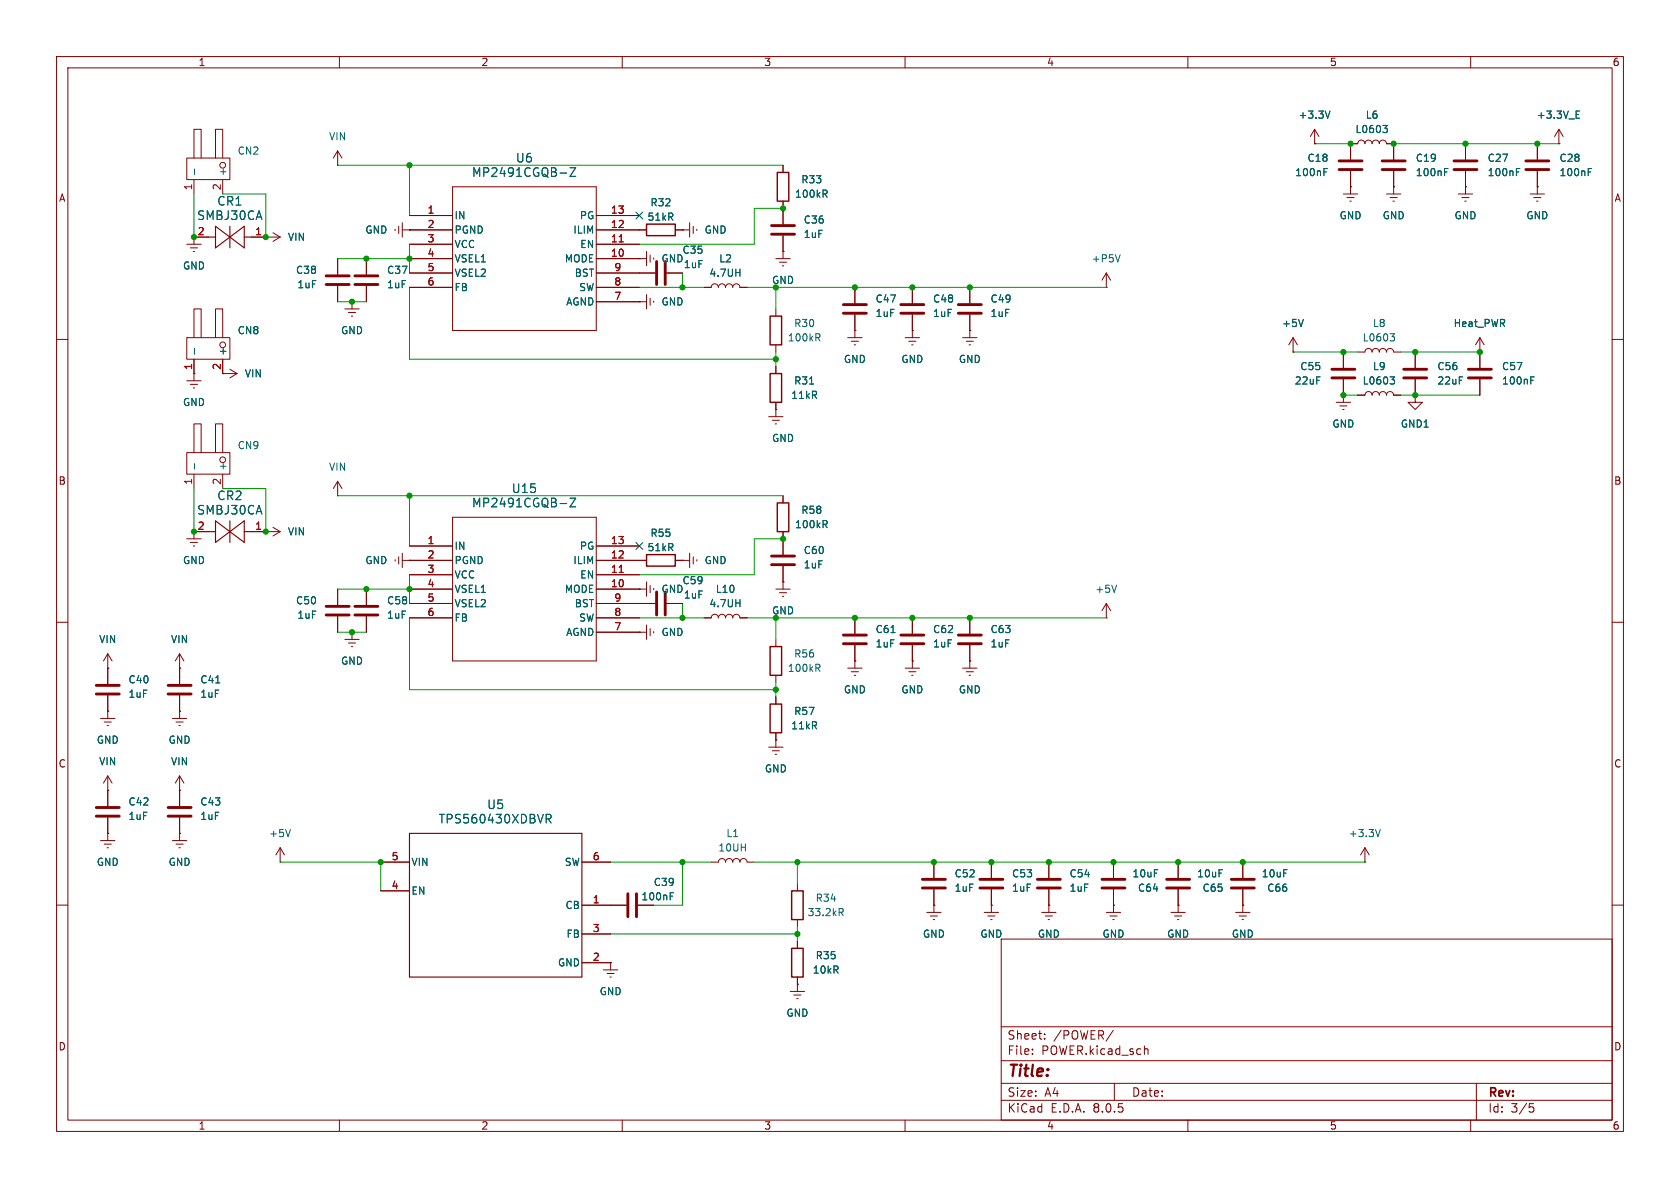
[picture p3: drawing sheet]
<svg xmlns="http://www.w3.org/2000/svg" width="297mm" height="210mm" viewBox="0 0 297 210" stroke-linecap="round" stroke-linejoin="round" font-family="sans-serif">
<g fill="none" stroke="#840000" stroke-width=".18">
<path d="M10 10h277v190h-277zM12 12h273v186h-273zM60 10v2M110 10v2M160 10v2M210 10v2M260 10v2M33 27.9h7.6v3.9h-7.6zM34.3 27.9v-5h1.3v5M34.3 31.8v2.5M38.1 27.9v-5h1.3v5M39.4 31.8v2.5"/>
<path d="M59.7 29.2h.1M59.7 26.7v2.5M59.7 26.7l-.8 1.2M59.7 26.7l.8 1.2M71.1 39.4v2.5M72.4 38.1h7.6M80 33h25.4v25.4h-25.4zM105.4 38.1h7.6M121.9 39.4v2.5M138.4 29.2v1.3M138.4 35.6v4M232.4 25.4h.1"/>
<path d="M232.4 22.9l-.8 1.2M232.4 22.9v2.5M232.4 22.9l.8 1.2M237.5 34.3h2.5M238.1 34.9h1.3M238.6 35.6h.3M238.8 33h.1M238.8 28.2v-2.8h1.2a.64 .64 0 0 1 .7-.6 .64 .64 0 0 1 .6 .6 .64 .64 0 0 1 .6-.6 .64 .64 0 0 1 .7 .6 .64 .64 0 0 1 .6-.6 .64 .64 0 0 1 .6 .6 .64 .64 0 0 1 .7-.6 .64 .64 0 0 1 .6 .6h1.3v2.8M238.8 30.2v4.1M245.1 34.3h2.5M245.7 34.9h1.3M246.3 35.6h.2"/>
<path d="M246.4 33h.1M246.4 30.2v4.1M257.8 34.3h2.5M258.4 34.9h1.3M259 35.6h.2M259.1 33h.1M259.1 25.4v2.8M259.1 30.2v4.1M270.5 34.3h2.5M271.1 34.9h1.3M271.7 35.6h.2M271.8 33h.1"/>
<path d="M271.8 25.4v2.8M271.8 30.2v4.1M275.6 25.4h.1M275.6 22.9l-.8 1.2M275.6 22.9v2.5M275.6 22.9l.8 1.2M10 60h2M33 59.7h7.6v3.8h-7.6zM33 43.2h2.6M33.7 43.8h1.2M34.2 44.5h.2M34.3 59.7v-5.1h1.3v5.1"/>
<path d="M36.8 41.9h-2.5v1.3M38.1 59.7v-5.1h1.3v5.1M44.4 41.9h5.1M47 41.9h.1M48.3 41.1l1.2 .8M49.5 41.9l-1.2 .8M59.7 45.7v2.8M59.7 50.5v2.8M61 54.6h2.5M61.6 55.2h1.3M62.1 55.9h.3M62.2 53.3h.1"/>
<path d="M62.2 53.3v1.3M64.8 45.7v2.8M64.8 50.5v2.8M69.8 40.5v.3M70.5 40v1.3M71.1 40.6h8.9M72.4 40.6h.1M72.4 45.7h7.6M72.4 48.3h7.6M72.4 50.8h7.6M72.4 43.2h7.6M105.4 45.7h8.9"/>
<path d="M105.4 48.3h10.4M105.4 40.6h8.9M105.4 50.8h7.6M105.4 53.3h8.9M105.4 43.2h7.6M113 45.7h.1M113 53.3h.1M114.3 44.5v2.5M114.3 52.1v2.5M114.9 45.1v1.3M114.9 52.7v1.3M115.6 45.6v.2"/>
<path d="M115.6 53.2v.3M117.9 48.3h2.7M119.4 40.6h2.5M120.6 40.6h.1M122.6 40v1.3M123.2 40.5v.3M124.5 50.8h1.2a.64 .64 0 0 1 .7-.6 .64 .64 0 0 1 .6 .6 .64 .64 0 0 1 .6-.6 .64 .64 0 0 1 .7 .6 .64 .64 0 0 1 .6-.6 .64 .64 0 0 1 .6 .6 .64 .64 0 0 1 .7-.6 .64 .64 0 0 1 .6 .6h1.3M137.2 45.7h2.5M137.2 54.6v1.3M137.8 46.4h1.3M138.3 47h.3M138.4 44.5h.1"/>
<path d="M138.4 41.7v4M149.9 59.7h2.5M151.1 58.4h.1M151.1 50.8v2.8M151.1 55.6v4.1M160 59.7h2.6M161.3 58.4h.1M161.3 50.8v2.8M161.3 55.6v4.1M170.2 59.7h2.5M171.4 58.4h.1M171.4 50.8v2.8"/>
<path d="M171.4 55.6v4.1M195.6 50.8h.1M195.6 48.3v2.5M195.6 48.3l-.8 1.2M195.6 48.3l.7 1.2M228.6 59.7l-.8 1.3M228.6 59.7v2.5M228.6 59.7l.8 1.3M261.6 59.7v5.3M261.6 59.7l-.7 1.3M261.6 59.7l.8 1.3M285 60h2"/>
<path d="M33 67.3h2.6M33.7 67.9h1.2M34.2 68.6h.2M34.3 66h.1M34.3 63.5v3.8M39.4 63.5v2.5h2.5M40.6 65.3l1.3 .7M41.9 66l-1.3 .8M135.9 73.7h2.5M136.5 74.3h1.3M137 74.9h.3M137.2 72.4h.1"/>
<path d="M137.2 61v1.2M137.2 64.8v1.2M137.2 71.1v2.6M150.5 60.3h1.3M151 61h.3M160.7 60.3h1.2M161.2 61h.2M170.8 60.3h1.3M171.3 61h.3M228.6 62.2h.1M236.2 71.1h2.6M236.9 71.8h1.2"/>
<path d="M237.4 72.4h.2M237.5 69.9h.1M237.5 62.2v2.8M237.5 67.1v4M240 62.2h1.3a.64 .64 0 0 1 .6-.6 .64 .64 0 0 1 .7 .6 .64 .64 0 0 1 .6-.6 .64 .64 0 0 1 .6 .6 .64 .64 0 0 1 .7-.6 .64 .64 0 0 1 .6 .6 .64 .64 0 0 1 .6-.6 .64 .64 0 0 1 .7 .6h1.2M240 69.9h1.3a.64 .64 0 0 1 .6-.7 .64 .64 0 0 1 .7 .7 .64 .64 0 0 1 .6-.7 .64 .64 0 0 1 .6 .7 .64 .64 0 0 1 .7-.7 .64 .64 0 0 1 .6 .7 .64 .64 0 0 1 .6-.7 .64 .64 0 0 1 .7 .7h1.2M250.2 69.9v1.2h1.3l-1.3 1.3-1.3-1.3h1.3M250.2 69.9h.1M250.2 62.2v2.8M250.2 67.1v2.8M261.6 62.2h.1M261.6 67.1v2.8"/>
<path d="M33 80h7.6v3.8h-7.6zM33 95.3h2.6M33.7 95.9h1.2M34.2 96.5h.2M34.3 80v-5.1h1.3v5.1M34.3 83.8v2.6M36.8 94h-2.5v1.3M38.1 80v-5.1h1.3v5.1M39.4 83.8v2.6M44.4 94h5.1M47 94h.1M48.3 93.2l1.2 .8"/>
<path d="M49.5 94l-1.2 .7M59.7 87.6h.1M59.7 85.1v2.5M59.7 85.1l-.8 1.3M59.7 85.1l.8 1.3M69.8 98.9v.3M70.5 98.4v1.3M71.1 99.1h8.9M71.1 97.8v2.5M72.4 99.1h.1M72.4 96.5h7.6M80 91.4h25.4v25.4h-25.4z"/>
<path d="M105.4 99.1h8.9M105.4 96.5h7.6M119.4 99.1h2.5M120.6 99.1h.1M121.9 97.8v2.5M122.6 98.4v1.3M123.2 98.9v.3M138.4 87.6v1.3M138.4 94v4M10 110h2M19 118.1h.1M19 115.6v5.3"/>
<path d="M19 115.6l-.7 1.2M19 115.6l.8 1.2M31.7 118.1h.1M31.7 115.6v5.3M31.7 115.6l-.7 1.2M31.7 115.6l.8 1.2M59.7 104.1v2.8M59.7 109v2.8M61 113h2.5M61.6 113.7h1.3M62.1 114.3h.3M62.2 111.8h.1"/>
<path d="M62.2 111.8v1.2M64.8 104.1v2.8M64.8 109v2.8M72.4 104.1h7.6M72.4 101.6h7.6M72.4 106.7h7.6M72.4 109.2h7.6M105.4 104.1h8.9M105.4 101.6h7.6M105.4 106.7h10.4M105.4 109.2h7.6M105.4 111.8h8.9"/>
<path d="M113 104.1h.1M113 111.8h.1M114.3 102.9v2.5M114.3 110.5v2.5M114.9 103.5v1.3M114.9 111.1v1.3M115.6 104v.3M115.6 111.6v.3M117.9 106.7h2.7M124.5 109.2h1.2a.64 .64 0 0 1 .7-.6 .64 .64 0 0 1 .6 .6 .64 .64 0 0 1 .6-.6 .64 .64 0 0 1 .7 .6 .64 .64 0 0 1 .6-.6 .64 .64 0 0 1 .6 .6 .64 .64 0 0 1 .7-.6 .64 .64 0 0 1 .6 .6h1.3M137.2 113v1.3M137.2 119.4v1.3"/>
<path d="M137.2 104.1h2.5M137.8 104.8h1.3M138.3 105.4h.3M138.4 102.9h.1M138.4 100.1v4M149.9 118.1h2.5M150.5 118.7h1.3M151 119.4h.3M151.1 116.8h.1M151.1 109.2v2.8M151.1 114v4.1M160 118.1h2.6"/>
<path d="M160.7 118.7h1.2M161.2 119.4h.2M161.3 116.8h.1M161.3 109.2v2.8M161.3 114v4.1M170.2 118.1h2.5M170.8 118.7h1.3M171.3 119.4h.3M171.4 116.8h.1M171.4 109.2v2.8M171.4 114v4.1M195.6 109.2h.1"/>
<path d="M195.6 106.7l-.8 1.3M195.6 106.7v2.5M195.6 106.7l.7 1.3M285 110h2M17.8 127h2.5M18.4 127.6h1.3M18.9 128.3h.3M19 125.7h.1M19 139.7h.1M19 122.9v4.1M19 137.2v5.3M19 137.2l-.7 1.2"/>
<path d="M19 137.2l.8 1.2M30.5 127h2.5M31.1 127.6h1.3M31.6 128.3h.3M31.7 125.7h.1M31.7 139.7h.1M31.7 122.9v4.1M31.7 137.2v5.3M31.7 137.2l-.7 1.2M31.7 137.2l.8 1.2M135.9 132.1h2.5M136.5 132.7h1.3"/>
<path d="M137 133.4h.3M137.2 130.8h.1M137.2 123.2v1.3M137.2 129.5v2.6M10 160h2M17.8 148.6h2.5M18.4 149.2h1.3M18.9 149.9h.3M19 147.3h.1M19 144.5v4.1M30.5 148.6h2.5M31.1 149.2h1.3"/>
<path d="M31.6 149.9h.3M31.7 147.3h.1M31.7 144.5v4.1M49.5 152.4h.1M49.5 149.9l-.7 1.2M49.5 149.9v2.5M49.5 149.9l.8 1.2M67.3 157.5h5.1M67.3 152.4h5.1M102.9 152.4h5M125.7 152.4h1.3a.64 .64 0 0 1 .6-.6 .64 .64 0 0 1 .7 .6 .64 .64 0 0 1 .6-.6 .64 .64 0 0 1 .6 .6 .64 .64 0 0 1 .7-.6 .64 .64 0 0 1 .6 .6 .64 .64 0 0 1 .6-.6 .64 .64 0 0 1 .7 .6h1.2M141 156.2v1.3"/>
<path d="M165.1 152.4v2.8M165.1 157.2v4.1M175.3 152.4v2.8M175.3 157.2v4.1M185.4 152.4v2.8M185.4 157.2v4.1M196.8 152.4v2.8M196.8 157.2v4.1M208.3 152.4v2.8M208.3 157.2v4.1M219.7 152.4v2.8M219.7 157.2v4.1"/>
<path d="M241.3 152.4h.1M241.3 149.9l-.8 1.2M241.3 149.9v2.5M241.3 149.9l.8 1.2M285 160h2M102.9 160h7.8M102.9 170.2h5M102.9 165.1h5M106.7 171.5h2.5M107.3 172.1h1.3M107.8 172.7h.3M107.9 170.2h.1"/>
<path d="M107.9 170.2v1.3M112.8 160h2.8M139.7 175.3h2.5M140.3 175.9h1.3M140.8 176.5h.3M141 174h.1M141 162.6v1.2M141 166.4v1.2M141 172.7v2.6M163.8 161.3h2.6M164.5 161.9h1.2M165 162.6h.2"/>
<path d="M165.1 160h.1M174 161.3h2.5M174.6 161.9h1.3M175.1 162.6h.3M175.3 160h.1M177 166h108v32h-108zM184.1 161.3h2.6M184.8 161.9h1.3M185.3 162.6h.2M185.4 160h.1M195.6 161.3h2.5M196.2 161.9h1.3"/>
<path d="M196.7 162.6h.3M196.8 160h.1M207 161.3h2.5M207.6 161.9h1.3M208.2 162.6h.2M208.3 160h.1M218.4 161.3h2.6M219.1 161.9h1.2M219.6 162.6h.2M219.7 160h.1M60 198v2M110 198v2"/>
<path d="M160 198v2M177 194.5h108M177 191.5h108M177 187.5h108M177 181.5h108M182.5 186.3v.1M182.5 185.5v.1M184.7 183.6v.1M184.7 182.8v.1M196.8 182.1l-1.3 2M197 191.5v3M202.4 185.5h.5l.1 .9"/>
<path d="M210 198v2M260 198v2M261 191.5v6.5M270.4 195.1h.7M270.5 195.7h.4l.3 .3-.2 .5-.5 .1"/>
<circle cx="39.4" cy="29.2" r=".51"/>
<circle cx="39.4" cy="61" r=".51"/>
<circle cx="39.4" cy="81.3" r=".51"/>
</g>
<g fill="none" stroke="#840000" stroke-width=".51">
<path d="M136.4 39.9h4.1M236.7 30h4.1M236.7 28.4h4.1M244.3 30h4.1M244.3 28.4h4.1M257 30h4.1M257 28.4h4.1M269.7 30h4.1M269.7 28.4h4.1M57.7 48.8h4M57.7 50.3h4M62.7 48.8h4.1"/>
<path d="M62.7 50.3h4.1M116.1 46.2v4.1M117.6 46.2v4.1M136.4 41.4h4.1M149.1 53.8h4.1M149.1 55.4h4.1M159.3 53.8h4M159.3 55.4h4M169.4 53.8h4.1M169.4 55.4h4.1M235.5 66.8h4M235.5 65.3h4"/>
<path d="M248.2 66.8h4M248.2 65.3h4M259.6 66.8h4.1M259.6 65.3h4.1M136.4 98.3h4.1M136.4 99.8h4.1M57.7 107.2h4M57.7 108.7h4M62.7 107.2h4.1M62.7 108.7h4.1M116.1 104.6v4.1M117.6 104.6v4.1"/>
<path d="M149.1 112.3h4.1M149.1 113.8h4.1M159.3 112.3h4M159.3 113.8h4M169.4 112.3h4.1M169.4 113.8h4.1M17 121.2h4.1M17 122.7h4.1M29.7 121.2h4.1M29.7 122.7h4.1M17 142.7h4.1M17 144.3h4.1"/>
<path d="M29.7 142.7h4.1M29.7 144.3h4.1M111 158v4.1M112.5 158v4.1M163.1 155.4h4M163.1 157h4M173.2 155.4h4.1M173.2 157h4.1M183.4 155.4h4.1M183.4 157h4.1M194.8 155.4h4.1M194.8 157h4.1"/>
<path d="M206.2 155.4h4.1M206.2 157h4.1M217.7 155.4h4M217.7 157h4"/>
</g>
<g fill="none" stroke="#006464" stroke-width=".18">
<path d="M235.1 19.6l-.4 1.3M278.6 19.6h.6M34.4 29.9v.9M100.8 29.7h1l-1 1.5h1M145.8 34.3l.4 .6M146 33.6l.2 .2v.3l-.2 .2M234.1 30.4h.4M234.1 29.8h.6M244.5 22.2h.8l-.5 .5 .4 .1 .1 .4-.3 .2h-.3M255.4 30.4h.4M255.4 29.8h.6M268.1 30.4h.4"/>
<path d="M268.1 29.8h.6M278.6 20.2h.5M278.6 20.9h.6M280.8 30.4h.4M280.8 29.8h.6M144.5 59.7l.5 .6M144.7 59l.3 .2-.1 .3-.2 .2M198 45l-.4 1.3M230.4 56.5l-.4 1.2M245.7 59h.8l-.4 .5 .4 .1v.4l-.2 .3h-.4M34.4 61.6v1M143.1 67.9h.7"/>
<path d="M245.7 66.6h.8l-.4 .5 .4 .1v.4l-.2 .3h-.4M270.6 67.2h.4M270.6 66.6h.6M34.4 81.9v1M100.8 88.1h1l-1 1.5h1M145.8 92.7l.4 .6M146 92l.2 .3v.3l-.2 .1M144.5 118.1l.5 .6M144.7 117.4l.3 .3-.1 .3-.2 .1M157.5 111.8h.7M197.4 103.4l-.4 1.3M38.1 120.7h.8"/>
<path d="M51.3 146.6l-.4 1.3M96.6 144h.5l.3 .2-.1 .5-.7 .1M96.9 144.8l.5 .7M118.5 158.4h.4M118.5 157.8h.6M244 146.6l-.4 1.3M148.7 161.3l.4 .6M148.8 160.6l.3 .2-.1 .3-.2 .2"/>
</g>
<path d="M114.3 39.6h5.1v2.1h-5.1zM137.4 30.5h2v5.1h-2zM136.1 55.9h2.1v5.1h-2.1zM136.1 66h2.1v5.1h-2.1zM114.3 98h5.1v2.1h-5.1zM137.4 88.9h2v5.1h-2zM136.1 114.3h2.1v5.1h-2.1zM136.1 124.5h2.1v5h-2.1zM140 157.5h2v5.1h-2zM140 167.6h2v5.1h-2z" fill="none" stroke="#840000" stroke-width=".25"/>
<path d="M36.8 41.9h1.3M38.1 40v3.8l5.1-3.8v3.8zM40.6 40v3.8M43.2 41.9h1.2M36.8 94h1.3M38.1 92.1l5.1 3.8v-3.8l-5.1 3.8zM40.6 92.1v3.8M43.2 94h1.2M72.4 147.3h30.5v25.4h-30.5z" fill="none" stroke="#840000" stroke-width=".2"/>
<path d="M109.5 42.8h.7M109.5 101.2h.7" fill="none" stroke="#a90000" stroke-width=".18"/>
<g fill="none" stroke="#009600" stroke-width=".18">
<path d="M34.3 34.3v7.6M39.4 34.3h7.6v7.6M59.7 29.2h78.7M72.4 29.2v8.9M138.4 36.8h-5.1v6.4h-20.3M232.4 25.4h6.4M246.4 25.4h29.2M59.7 45.7h12.7M59.7 53.3h5.1M72.4 43.2v5.1M72.4 50.8v12.7h64.8M113 50.8h11.5"/>
<path d="M120.6 48.3v2.5M132.1 50.8h63.5M137.2 50.8v3.8M137.2 62.2v2.6M228.6 62.2h11.4M237.5 69.9h2.5M247.6 62.2h14M247.6 69.9h14M34.3 86.4v7.6M39.4 86.4h7.6v7.6M59.7 87.6h78.7M72.4 87.6v8.9"/>
<path d="M138.4 95.3h-5.1v6.3h-20.3M59.7 111.8h5.1M59.7 104.1h12.7M72.4 109.2v12.7h64.8M72.4 101.6v5.1M113 109.2h11.5M120.6 106.7v2.5M132.1 109.2h63.5M137.2 109.2v3.8M137.2 120.7v2.5M49.5 152.4h17.8v5.1M107.9 152.4h17.8"/>
<path d="M120.6 152.4v7.6h-5M133.3 152.4h108M141 152.4v3.8M107.9 165.1h33.1M141 163.8v2.6"/>
</g>
<path d="M112.4 37.5l1.2 1.2M113.6 37.5l-1.2 1.2M112.4 95.9l1.2 1.2M113.6 95.9l-1.2 1.2" fill="none" stroke="#000084" stroke-width=".18"/>
<g fill="#009600" stroke="#009600" stroke-width=".18">
<circle cx="208.3" cy="152.4" r=".46"/>
<circle cx="185.4" cy="152.4" r=".46"/>
<circle cx="196.8" cy="152.4" r=".46"/>
<circle cx="161.3" cy="109.2" r=".46"/>
<circle cx="171.4" cy="109.2" r=".46"/>
<circle cx="175.3" cy="152.4" r=".46"/>
<circle cx="165.1" cy="152.4" r=".46"/>
<circle cx="151.1" cy="109.2" r=".46"/>
<circle cx="219.7" cy="152.4" r=".46"/>
<circle cx="161.3" cy="50.8" r=".46"/>
<circle cx="151.1" cy="50.8" r=".46"/>
<circle cx="138.4" cy="36.8" r=".46"/>
<circle cx="120.6" cy="50.8" r=".46"/>
<circle cx="137.2" cy="50.8" r=".46"/>
<circle cx="137.2" cy="121.9" r=".46"/>
<circle cx="120.6" cy="152.4" r=".46"/>
<circle cx="67.3" cy="152.4" r=".46"/>
<circle cx="62.2" cy="111.8" r=".46"/>
<circle cx="72.4" cy="104.1" r=".46"/>
<circle cx="64.8" cy="104.1" r=".46"/>
<circle cx="64.8" cy="45.7" r=".46"/>
<circle cx="72.4" cy="45.7" r=".46"/>
<circle cx="62.2" cy="53.3" r=".46"/>
<circle cx="34.3" cy="41.9" r=".46"/>
<circle cx="47" cy="41.9" r=".46"/>
<circle cx="72.4" cy="29.2" r=".46"/>
<circle cx="47" cy="94" r=".46"/>
<circle cx="34.3" cy="94" r=".46"/>
<circle cx="238.8" cy="25.4" r=".46"/>
<circle cx="171.4" cy="50.8" r=".46"/>
<circle cx="250.2" cy="62.2" r=".46"/>
<circle cx="261.6" cy="62.2" r=".46"/>
<circle cx="246.4" cy="25.4" r=".46"/>
<circle cx="259.1" cy="25.4" r=".46"/>
<circle cx="250.2" cy="69.9" r=".46"/>
<circle cx="237.5" cy="69.9" r=".46"/>
<circle cx="237.5" cy="62.2" r=".46"/>
<circle cx="271.8" cy="25.4" r=".46"/>
<circle cx="137.2" cy="63.5" r=".46"/>
<circle cx="138.4" cy="95.3" r=".46"/>
<circle cx="72.4" cy="87.6" r=".46"/>
<circle cx="141" cy="152.4" r=".46"/>
<circle cx="141" cy="165.1" r=".46"/>
<circle cx="120.6" cy="109.2" r=".46"/>
<circle cx="137.2" cy="109.2" r=".46"/>
</g>
<text font-size="2.8" fill="#840000" x="178" y="190.9">Title:</text>
<g font-size="2.1" fill="#006464">
<text x="91.1" y="28.9">U6</text>
<text x="83.3" y="31.5">MP2491CGQB-Z</text>
<text x="34.8" y="39.1">SMBJ30CA</text>
<text x="38.3" y="36.6">CR1</text>
<text x="38.3" y="88.6">CR2</text>
<text x="83.3" y="89.9">MP2491CGQB-Z</text>
<text x="90.4" y="87.4">U15</text>
<text x="34.8" y="91.2">SMBJ30CA</text>
<text x="86" y="143.2">U5</text>
<text x="77.5" y="145.8">TPS560430XDBVR</text>
</g>
<g font-size="2.1" fill="#840000">
<text x="178" y="184">Sheet:</text>
<text x="186.2" y="184">/POWER/</text>
<text x="178" y="186.7">File:</text>
<text x="184.1" y="186.7">POWER.kicad_sch</text>
<text x="178" y="196.9">KiCad</text>
<text x="178" y="194.1">Size:</text>
<text x="184.7" y="194.1">A4</text>
<text x="185.7" y="196.9">E.D.A.</text>
<text x="193.3" y="196.9">8.0.5</text>
<text x="200" y="194.1">Date:</text>
<text x="263" y="194.3">Rev:</text>
<text x="263" y="196.9">Id:</text>
<text x="267.1" y="196.9">3/5</text>
</g>
<g font-size="1.8" fill="#840000">
<text x="35" y="11.9">1</text>
<text x="85" y="11.9">2</text>
<text x="135" y="11.9">3</text>
<text x="185" y="11.9">4</text>
<text x="235" y="11.9">5</text>
<text x="285" y="11.9">6</text>
<text x="10.3" y="35.9">A</text>
<text x="285.3" y="35.9">A</text>
<text x="39.1" y="65.5" transform="rotate(-90 39.1 65.5)">2</text>
<text x="10.3" y="85.9">B</text>
<text x="285.3" y="85.9">B</text>
<text x="34.9" y="93.7">2</text>
<text x="10.3" y="135.9">C</text>
<text x="285.3" y="135.9">C</text>
<text x="10.3" y="185.9">D</text>
<text x="285.3" y="185.9">D</text>
<text x="35" y="199.9">1</text>
<text x="85" y="199.9">2</text>
<text x="135" y="199.9">3</text>
<text x="185" y="199.9">4</text>
<text x="235" y="199.9">5</text>
<text x="285" y="199.9">6</text>
</g>
<g font-size="1.8" fill="#006464">
<text x="229.5" y="21.2">+3.3V</text>
<text x="239.5" y="23.7">L0603</text>
<text x="241.3" y="21.2">L6</text>
<text x="271.6" y="21.2">+3.3V_E</text>
<text x="41.9" y="27.5">CN2</text>
<text x="58.1" y="25">VIN</text>
<text x="231" y="28.8">C18</text>
<text x="250.2" y="28.8">C19</text>
<text x="262.9" y="28.8">C27</text>
<text x="275.6" y="28.8">C28</text>
<text x="40.2" y="31.2" transform="rotate(-90 40.2 31.2)">+</text>
<text x="140.4" y="35.2">100kR</text>
<text x="141.6" y="32.6">R33</text>
<text x="228.9" y="31.3">100nF</text>
<text x="250.2" y="31.3">100nF</text>
<text x="262.9" y="31.3">100nF</text>
<text x="275.6" y="31.3">100nF</text>
<text x="64.5" y="41.5">GND</text>
<text x="80.3" y="39">IN</text>
<text x="80.3" y="41.5">PGND</text>
<text x="101.3" y="41.5">ILIM</text>
<text x="102.4" y="39">PG</text>
<text x="114.4" y="39.2">51kR</text>
<text x="114.9" y="36.7">R32</text>
<text x="124.5" y="41.5">GND</text>
<text x="142" y="39.7">C36</text>
<text x="236.7" y="39">GND</text>
<text x="244.3" y="39">GND</text>
<text x="257" y="39">GND</text>
<text x="269.7" y="39">GND</text>
<text x="32.3" y="47.9">GND</text>
<text x="50.8" y="42.8">VIN</text>
<text x="80.3" y="44">VCC</text>
<text x="80.3" y="46.6">VSEL1</text>
<text x="99.8" y="46.6">MODE</text>
<text x="102.5" y="44">EN</text>
<text x="116.8" y="46.6">GND</text>
<text x="120.6" y="45.1">C35</text>
<text x="120.8" y="47.6">1uF</text>
<text x="127" y="46.6">L2</text>
<text x="142" y="42.3">1uF</text>
<text x="192.9" y="46.6">+P5V</text>
<text x="52.2" y="48.6">C38</text>
<text x="52.5" y="51.2">1uF</text>
<text x="68.3" y="51.2">1uF</text>
<text x="68.3" y="48.6">C37</text>
<text x="80.3" y="49.1">VSEL2</text>
<text x="80.3" y="51.7">FB</text>
<text x="101.5" y="49.1">BST</text>
<text x="102.3" y="51.7">SW</text>
<text x="125.3" y="49.1">4.7UH</text>
<text x="136.4" y="50.4">GND</text>
<text x="154.7" y="53.7">C47</text>
<text x="164.9" y="53.7">C48</text>
<text x="175" y="53.7">C49</text>
<text x="41.9" y="59.3">CN8</text>
<text x="60.2" y="59.3">GND</text>
<text x="100" y="54.2">AGND</text>
<text x="116.8" y="54.2">GND</text>
<text x="140.3" y="58">R30</text>
<text x="154.7" y="56.2">1uF</text>
<text x="164.9" y="56.2">1uF</text>
<text x="175" y="56.2">1uF</text>
<text x="226.6" y="58">+5V</text>
<text x="242.6" y="58">L8</text>
<text x="256.9" y="58">Heat_PWR</text>
<text x="40.2" y="63" transform="rotate(-90 40.2 63)">+</text>
<text x="139.2" y="60.6">100kR</text>
<text x="149.1" y="64.4">GND</text>
<text x="159.3" y="64.4">GND</text>
<text x="169.4" y="64.4">GND</text>
<text x="229.8" y="65.6">C55</text>
<text x="240.8" y="60.6">L0603</text>
<text x="242.6" y="65.6">L9</text>
<text x="254" y="65.6">C56</text>
<text x="265.4" y="65.6">C57</text>
<text x="32.3" y="72">GND</text>
<text x="43.2" y="66.9">VIN</text>
<text x="139.8" y="70.7">11kR</text>
<text x="140.3" y="68.2">R31</text>
<text x="228.8" y="68.2">22uF</text>
<text x="240.8" y="68.2">L0603</text>
<text x="254" y="68.2">22uF</text>
<text x="265.4" y="68.2">100nF</text>
<text x="235.5" y="75.8">GND</text>
<text x="247.5" y="75.8">GND1</text>
<text x="40.2" y="83.3" transform="rotate(-90 40.2 83.3)">+</text>
<text x="41.9" y="79.6">CN9</text>
<text x="58.1" y="83.4">VIN</text>
<text x="136.4" y="78.3">GND</text>
<text x="50.8" y="94.8">VIN</text>
<text x="114.9" y="95.1">R55</text>
<text x="140.4" y="93.6">100kR</text>
<text x="141.6" y="91">R58</text>
<text x="32.3" y="99.9">GND</text>
<text x="64.5" y="99.9">GND</text>
<text x="80.3" y="97.4">IN</text>
<text x="80.3" y="99.9">PGND</text>
<text x="101.3" y="99.9">ILIM</text>
<text x="102.4" y="97.4">PG</text>
<text x="114.4" y="97.6">51kR</text>
<text x="124.5" y="99.9">GND</text>
<text x="142" y="100.7">1uF</text>
<text x="142" y="98.1">C60</text>
<text x="52.2" y="107">C50</text>
<text x="68.3" y="107">C58</text>
<text x="80.3" y="102.5">VCC</text>
<text x="80.3" y="105">VSEL1</text>
<text x="80.3" y="107.5">VSEL2</text>
<text x="99.8" y="105">MODE</text>
<text x="101.5" y="107.5">BST</text>
<text x="102.5" y="102.5">EN</text>
<text x="116.8" y="105">GND</text>
<text x="120.6" y="103.5">C59</text>
<text x="120.8" y="106">1uF</text>
<text x="125.3" y="107.5">4.7UH</text>
<text x="126.4" y="105">L10</text>
<text x="193.5" y="105">+5V</text>
<text x="17.4" y="113.9">VIN</text>
<text x="30.1" y="113.9">VIN</text>
<text x="52.5" y="109.6">1uF</text>
<text x="68.3" y="109.6">1uF</text>
<text x="80.3" y="110.1">FB</text>
<text x="100" y="112.6">AGND</text>
<text x="102.3" y="110.1">SW</text>
<text x="116.8" y="112.6">GND</text>
<text x="136.4" y="108.8">GND</text>
<text x="154.7" y="112.1">C61</text>
<text x="164.9" y="112.1">C62</text>
<text x="175" y="112.1">C63</text>
<text x="60.2" y="117.7">GND</text>
<text x="139.2" y="119">100kR</text>
<text x="140.3" y="116.4">R56</text>
<text x="154.7" y="114.7">1uF</text>
<text x="164.9" y="114.7">1uF</text>
<text x="175" y="114.7">1uF</text>
<text x="22.6" y="123.5">1uF</text>
<text x="22.6" y="121">C40</text>
<text x="35.3" y="123.5">1uF</text>
<text x="35.3" y="121">C41</text>
<text x="149.1" y="122.8">GND</text>
<text x="159.3" y="122.8">GND</text>
<text x="169.4" y="122.8">GND</text>
<text x="17" y="131.7">GND</text>
<text x="29.7" y="131.7">GND</text>
<text x="139.8" y="129.1">11kR</text>
<text x="140.3" y="126.6">R57</text>
<text x="17.4" y="135.5">VIN</text>
<text x="30.1" y="135.5">VIN</text>
<text x="135.1" y="136.8">GND</text>
<text x="22.6" y="142.6">C42</text>
<text x="35.3" y="142.6">C43</text>
<text x="22.6" y="145.1">1uF</text>
<text x="35.3" y="145.1">1uF</text>
<text x="47.5" y="148.2">+5V</text>
<text x="128.3" y="148.2">L1</text>
<text x="238.4" y="148.2">+3.3V</text>
<text x="17" y="153.3">GND</text>
<text x="29.7" y="153.3">GND</text>
<text x="72.6" y="153.3">VIN</text>
<text x="99.8" y="153.3">SW</text>
<text x="126.9" y="150.7">10UH</text>
<text x="168.7" y="155.3">C52</text>
<text x="178.8" y="155.3">C53</text>
<text x="189" y="155.3">C54</text>
<text x="200.1" y="155.3">10uF</text>
<text x="211.5" y="155.3">10uF</text>
<text x="223" y="155.3">10uF</text>
<text x="72.6" y="158.3">EN</text>
<text x="99.9" y="160.9">CB</text>
<text x="113.3" y="159.4">100nF</text>
<text x="115.5" y="156.8">C39</text>
<text x="144.1" y="159.6">R34</text>
<text x="168.7" y="157.8">1uF</text>
<text x="178.8" y="157.8">1uF</text>
<text x="189" y="157.8">1uF</text>
<text x="201.1" y="157.8">C64</text>
<text x="212.5" y="157.8">C65</text>
<text x="223.9" y="157.8">C66</text>
<text x="100.1" y="166">FB</text>
<text x="142.7" y="162.2">33.2kR</text>
<text x="163.1" y="166">GND</text>
<text x="173.2" y="166">GND</text>
<text x="183.4" y="166">GND</text>
<text x="194.8" y="166">GND</text>
<text x="206.2" y="166">GND</text>
<text x="217.7" y="166">GND</text>
<text x="98.5" y="171">GND</text>
<text x="143.6" y="172.3">10kR</text>
<text x="144.1" y="169.8">R35</text>
<text x="105.9" y="176.1">GND</text>
<text x="138.9" y="179.9">GND</text>
</g>
<g font-size="1.8" fill="#a90000">
<text x="34" y="33.7" transform="rotate(-90 34 33.7)">1</text>
<text x="39.1" y="33.7" transform="rotate(-90 39.1 33.7)">2</text>
<text x="34.9" y="41.7">2</text>
<text x="45" y="41.7">1</text>
<text x="75.5" y="37.8">1</text>
<text x="75.5" y="40.4">2</text>
<text x="107.9" y="40.4">12</text>
<text x="107.9" y="37.8">13</text>
<text x="75.5" y="42.9">3</text>
<text x="75.5" y="45.5">4</text>
<text x="107.9" y="45.5">10</text>
<text x="107.9" y="42.9">11</text>
<text x="75.5" y="48">5</text>
<text x="75.5" y="50.5">6</text>
<text x="108.5" y="53.1">7</text>
<text x="108.5" y="50.5">8</text>
<text x="108.5" y="48">9</text>
<text x="34" y="65.5" transform="rotate(-90 34 65.5)">1</text>
<text x="34" y="85.8" transform="rotate(-90 34 85.8)">1</text>
<text x="39.1" y="85.8" transform="rotate(-90 39.1 85.8)">2</text>
<text x="45" y="93.7">1</text>
<text x="75.5" y="96.3">1</text>
<text x="75.5" y="98.8">2</text>
<text x="75.5" y="101.3">3</text>
<text x="107.9" y="101.3">11</text>
<text x="107.9" y="98.8">12</text>
<text x="107.9" y="96.3">13</text>
<text x="75.5" y="103.9">4</text>
<text x="75.5" y="106.4">5</text>
<text x="107.9" y="103.9">10</text>
<text x="108.5" y="106.4">9</text>
<text x="75.5" y="109">6</text>
<text x="108.5" y="111.5">7</text>
<text x="108.5" y="109">8</text>
<text x="69.1" y="152.1">5</text>
<text x="104.7" y="152.1">6</text>
<text x="69.1" y="157.2">4</text>
<text x="104.7" y="159.8">1</text>
<text x="104.7" y="164.8">3</text>
<text x="104.7" y="169.9">2</text>
</g>
</svg>
